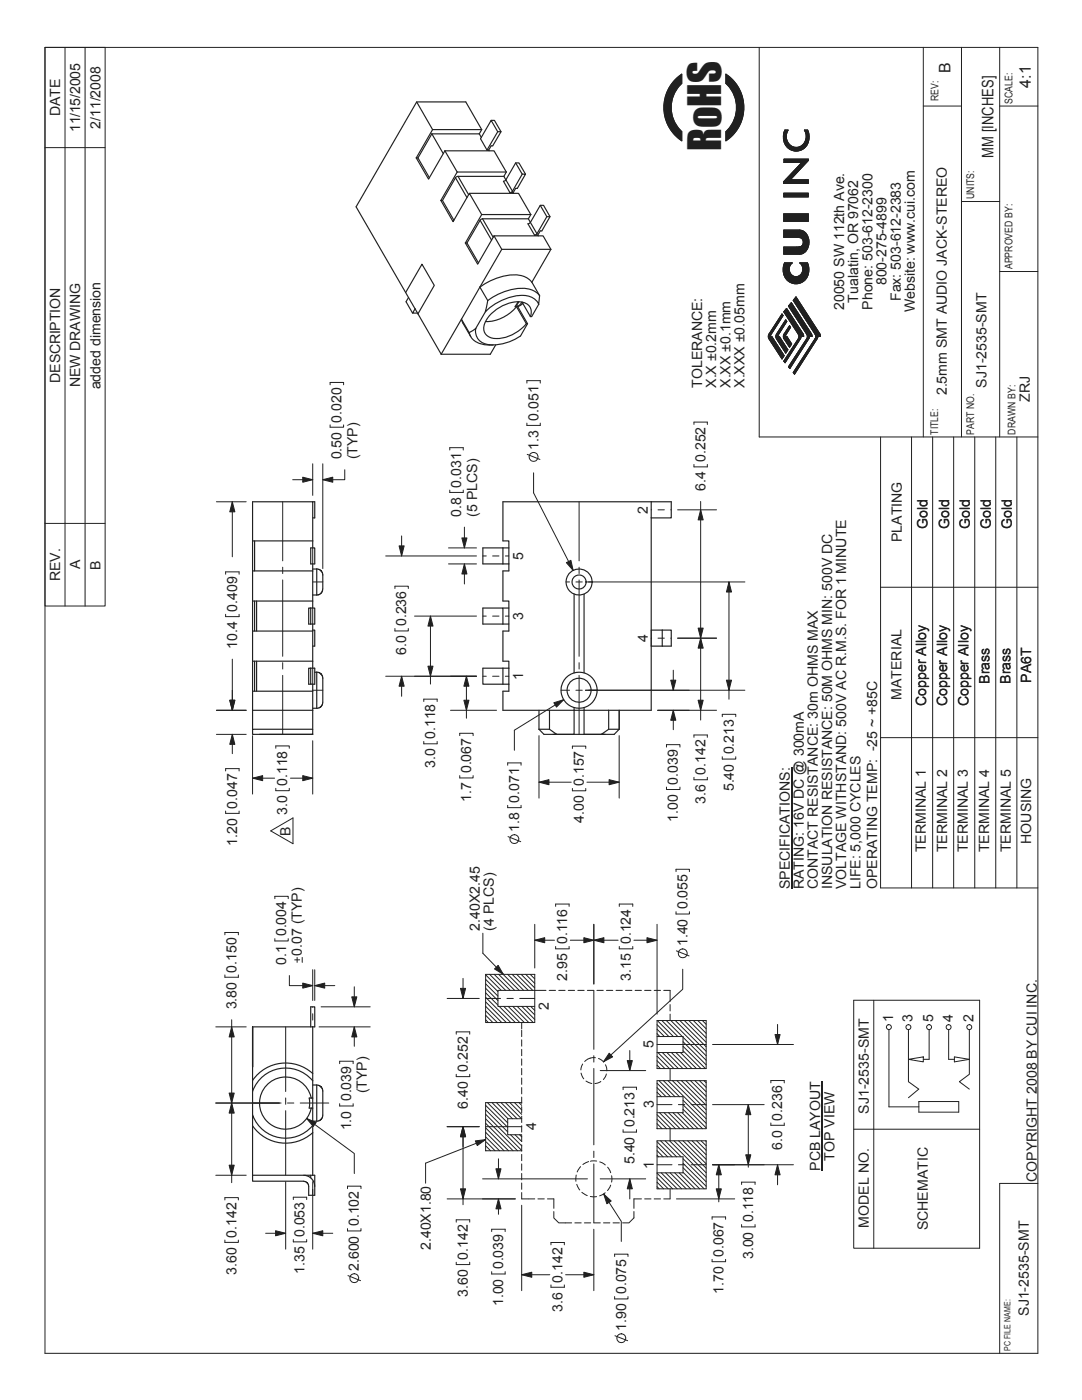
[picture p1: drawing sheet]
<svg xmlns="http://www.w3.org/2000/svg" width="216mm" height="279mm" viewBox="0 0 216 279" stroke-linecap="round" stroke-linejoin="round" font-family="sans-serif">
<!-- layer: Layer 1 -->
<g fill="none" stroke="#231f20" stroke-width=".2">
<path d="M9 9.5h198.1v260.6h-198.1zM134.6 16.1l1.4-1.3v1.9a6.5 6.5 0 0 0 0 9.6v1.8a8 8 0 0 1-1.4-12zM144.8 14.8a8 8 0 0 1 0 13.3v-1.8a6.5 6.5 0 0 0 0-9.6zM151.5 9.5v77.7h55.6M184.2 9.5v77.7M191.9 9.5v77.7M199.5 9.5v77.7M184.2 21.2h7.7M199.5 21.2h7.6M191.9 40.2h7.6M199.5 54.2h7.6M175.7 87.2v90h31.4"/>
<path d="M181.9 87.2v90M186.1 87.2v90M190.3 87.2v90M194.5 87.2v90M198.7 87.2v90M202.9 87.2v90M175.7 117.2h31.4M175.7 147.2h31.4M207.1 236.2h-7.6v33.9"/>
</g>
<path d="M134.8 15.8l1.2-1v1.9a6.5 6.5 0 0 0 0 9.6v1.8a8 8 0 0 1-1.2-12.3z" fill-rule="evenodd" fill="#231f20"/>
<path d="M134.8 15.8l1.2-1v1.9a6.5 6.5 0 0 0 0 9.6v1.8a8 8 0 0 1-1.2-12.3z" fill="none" stroke="#231f20" stroke-width=".2"/>
<path d="M144.8 14.8a8 8 0 0 1 0 13.3v-1.8a6.5 6.5 0 0 0 0-9.6z" fill-rule="evenodd" fill="#231f20"/>
<g fill="none" stroke="#231f20" stroke-width=".2">
<path d="M144.8 14.8a8 8 0 0 1 0 13.3v-1.8a6.5 6.5 0 0 0 0-9.6zM156.4 38.6h4.9v.7h-4.9zM156.4 31.8h4.9v.2l-3.6 3.9h3.6v.7h-4.9v-.3l3.6-3.9h-3.6zM156.6 26h.6a2.08 2.08 0 0 0 .2 2.8 2.08 2.08 0 0 0 2.8 0 2.34 2.34 0 0 0 .3-2.8h.7a2.87 2.87 0 0 1-2 4.1 2.75 2.75 0 0 1-2.6-4.1M156.4 42.7h4.9v1.5h-4.9zM156.5 52.5h1.6a1.44 1.44 0 0 0-.4 2.1 1.44 1.44 0 0 0 2.1 .1 1.59 1.59 0 0 0-.2-2.2h1.5a2.87 2.87 0 0 1-1.9 4.1 2.54 2.54 0 0 1-2.9-2.6zM158.8 59.3l4.8 7.4 .1 .4h-.5l-.1 .4-4.6 7.2-.2-.3 4.5-7.1-.2-.6-4.3-6.8zM159 47.3l.7 .1zM159.6 45.9a2.47 2.47 0 0 1 1.5 3.7 1.79 1.79 0 0 1-1.5 1.1M159.6 45.9h-3.2v1.4h2.6M159.7 47.4a.96 .96 0 0 1 .6 .9 .96 .96 0 0 1-.6 .9 .95 .95 0 0 0 .6-.9 .95 .95 0 0 0-.6-.9zM159.7 49.2l-3.3 .1v1.4h3.2"/>
<path d="M156 62.7l.3 .3-2.6 4.1h.3l2.5 3.9-.5 .6-2.7-4.3 .1-.6zM156.8 63.8l.2 .4-1.8 2.8v.1h.3l1.7 2.7-.4 .7-2-3.2 .1-.6zM157 61.6l3.2 5 .2 .5h-.6l-.1 .4-3 4.9-.3-.3 3-4.8-.1-.6-2.9-4.5zM157.5 65l.3 .3-1.1 1.7v.1h.3l1 1.5-.5 .7-1.2-2 .1-.5zM157.9 60.4l4 6.3 .1 .4h-.5l-.1 .4-3.8 6-.3-.3 3.8-5.9-.1-.6-3.7-5.6z"/>
</g>
<path d="M157.5 65l.3 .3-1.1 1.7v.1h.3l1 1.5-.5 .7-1.2-2 .1-.6z" fill-rule="evenodd" fill="#231f20"/>
<path d="M157.5 65l.3 .3-1.1 1.7v.1h.3l1 1.5-.5 .7-1.2-2 .1-.6z" fill="none" stroke="#231f20" stroke-width=".2"/>
<path d="M157 61.6l3.2 4.9 .2 .6h-.6l-.1 .5-3 4.8-.3-.3 3-4.8-.1-.5-2.9-4.6z" fill-rule="evenodd" fill="#231f20"/>
<path d="M157 61.6l3.2 4.9 .2 .6h-.6l-.1 .5-3 4.8-.3-.3 3-4.8-.1-.5-2.9-4.6z" fill="none" stroke="#231f20" stroke-width=".2"/>
<path d="M158.8 59.3l4.8 7.3 .1 .5h-.5l-.1 .5-4.6 7.1-.2-.3 4.5-7.1-.1-.6-4.4-6.8z" fill-rule="evenodd" fill="#231f20"/>
<path d="M158.8 59.3l4.8 7.3 .1 .5h-.5l-.1 .5-4.6 7.1-.2-.3 4.5-7.1-.1-.6-4.4-6.8z" fill="none" stroke="#231f20" stroke-width=".2"/>
<path d="M157.9 60.4l4 6.2 .1 .5h-.5l-.1 .5-3.8 5.9-.3-.3 3.8-5.9-.1-.6-3.7-5.6z" fill-rule="evenodd" fill="#231f20"/>
<path d="M157.9 60.4l4 6.2 .1 .5h-.5l-.1 .5-3.8 5.9-.3-.3 3.8-5.9-.1-.6-3.7-5.6z" fill="none" stroke="#231f20" stroke-width=".2"/>
<path d="M156 62.7l.3 .3-2.6 4.1h.3l2.5 3.9-.5 .6-2.7-4.3 .1-.5z" fill-rule="evenodd" fill="#231f20"/>
<path d="M156 62.7l.3 .3-2.6 4.1h.3l2.5 3.9-.5 .6-2.7-4.3 .1-.5z" fill="none" stroke="#231f20" stroke-width=".2"/>
<path d="M156.8 63.8l.2 .4-1.8 2.8v.1h.3l1.7 2.7-.4 .7-2-3.2 .1-.5z" fill-rule="evenodd" fill="#231f20"/>
<path d="M156.8 63.8l.2 .4-1.8 2.8v.1h.3l1.7 2.7-.4 .7-2-3.2 .1-.5z" fill="none" stroke="#231f20" stroke-width=".2"/>
<path d="M156.4 45.9h3.2a2.45 2.45 0 0 1 1.5 3.7 1.74 1.74 0 0 1-1.5 1.1h-3.2v-1.4l3.3-.1 .4-.2 .2-.6-.1-.6-.5-.4-3.3-.1z" fill-rule="evenodd" fill="#231f20"/>
<path d="M156.4 45.9h3.2a2.45 2.45 0 0 1 1.5 3.7 1.74 1.74 0 0 1-1.5 1.1h-3.2v-1.4l3.3-.1 .4-.2 .2-.6-.1-.6-.5-.4-3.3-.1z" fill="none" stroke="#231f20" stroke-width=".2"/>
<path d="M156.4 42.7h4.9v1.5h-4.9z" fill-rule="evenodd" fill="#231f20" stroke="#231f20" stroke-width=".2"/>
<path d="M156.5 52.5h1.6a1.49 1.49 0 0 0-.5 1.8 1.49 1.49 0 0 0 1.8 .8 1.58 1.58 0 0 0 .2-2.6h1.5a2.77 2.77 0 0 1-.2 3 2.77 2.77 0 0 1-2.9 1 2.96 2.96 0 0 1-1.5-4z" fill-rule="evenodd" fill="#231f20"/>
<path d="M156.5 52.5h1.6a1.49 1.49 0 0 0-.5 1.8 1.49 1.49 0 0 0 1.8 .8 1.58 1.58 0 0 0 .2-2.6h1.5a2.77 2.77 0 0 1-.2 3 2.77 2.77 0 0 1-2.9 1 2.96 2.96 0 0 1-1.5-4z" fill="none" stroke="#231f20" stroke-width=".2"/>
<path d="M156.4 38.6h4.9v.7h-4.9z" fill-rule="evenodd" fill="#231f20" stroke="#231f20" stroke-width=".2"/>
<path d="M156.4 31.8h4.9v.2l-3.6 3.9h3.6v.7h-4.9v-.3l3.6-3.9h-3.6z" fill-rule="evenodd" fill="#231f20"/>
<path d="M156.4 31.8h4.9v.2l-3.6 3.9h3.6v.7h-4.9v-.3l3.6-3.9h-3.6z" fill="none" stroke="#231f20" stroke-width=".2"/>
<path d="M156.6 26h.6a2.1 2.1 0 0 0 .2 2.7 2.1 2.1 0 0 0 2.7 .3 2.34 2.34 0 0 0 .4-3h.7a2.78 2.78 0 0 1-.3 3 2.78 2.78 0 0 1-2.9 1 2.96 2.96 0 0 1-1.4-4z" fill-rule="evenodd" fill="#231f20"/>
<g fill="none" stroke="#231f20" stroke-width=".2">
<path d="M156.6 26h.6a2.1 2.1 0 0 0 .2 2.7 2.1 2.1 0 0 0 2.7 .3 2.34 2.34 0 0 0 .4-3h.7a2.78 2.78 0 0 1-.3 3 2.78 2.78 0 0 1-2.9 1 2.96 2.96 0 0 1-1.4-4zM134.9 173.9v-.4h2.7v.4M89.2 199.3h6.4M92.4 195.3v4M96.9 194.5h9.8v9.6h-9.8zM96.9 199.3h3M96.9 199.9l4.1 4.2M96.9 199l5 5.1M96.9 198.1l2.5 2.5M96.9 197.2l2.5 2.5M96.9 196.3l2.5 2.5M96.9 195.5l2.5 2.4"/>
<path d="M96.9 194.5l3.1 3.2M97.7 194.5l3.2 3.2M98.6 194.5l3.2 3.2M99.5 194.5l3.2 3.2M100.4 194.5l3.2 3.2M101.2 199.3h1.2M101.3 194.5l3.2 3.2M102.2 194.5l3.2 3.2M103.1 194.5l3.2 3.2M103.7 199.3h3M104 194.5l2.7 2.7M104.9 194.5l1.8 1.8"/>
<path d="M105.8 194.5l.9 .9M106.7 184.5v8.7M106.7 187.6h3.9M108.9 197.7h-9.5v3.2h7.3M109.6 197.7h1.2M110.9 180.9v-.5h2.7v.5M110.9 188.9v.5h2.7v-.5M111.5 197.7h1.3M113.4 197.7h1.3M113.8 187.6h9.5M115.3 197.7h1.3M117.2 197.7h1.3v11.7"/>
<path d="M118.5 184.5v11.9M119.1 197.7h1.3M121 197.7h1.3M122.9 197.7h1.3M123.6 180.9v-.5h2.7v.5M123.6 188.9v.5h2.7v-.5M124.8 197.7h1.3M126.5 187.6h4.6M126.7 197.7h1.3M128.6 197.7h1.3M130.5 197.7h1.3M131.1 184.5v17.9"/>
<path d="M132.4 197.7h1.3v2.2M134.9 181.9v.5h2.7v-.5M135 189.8l2.5 1M136.2 193.4v4l-15.8 14.5M170.3 199.6h25.2v49.5h-25.2zM174.3 199.6v49.5M91 206.4v-.5h2.7v.5M91 214.4v.5h2.7v-.5M96.9 203.5l.5 .6M96.9 202.6l1.4 1.5M96.9 201.7l2.3 2.4M96.9 200.8l3.2 3.3"/>
<path d="M99.6 200.9l3.2 3.2M100.5 200.9l3.2 3.2M101.4 200.9l3.2 3.2M102.3 200.9l3.2 3.2M103.2 200.9l3.2 3.2M104.1 204.1v1.2M104.1 205.6v1.3M104.1 207.5v1.3M104.1 209.4v1.3M104.1 211.3v1.3M104.1 213.2v1.3M104.1 215.1v1.3"/>
<path d="M104.1 217v1.3M104.1 218.9v1.3M104.1 200.9l2.6 2.6M105 200.9l1.7 1.6M105.9 200.9l.8 .8M115.9 214.2l.6 1.1M116.3 212.3l-.4 1.2M116.9 215.8l1.2 .4M118.5 210.7v1.3M118.5 213.2v15.3M118.8 211.1h-.1a2.56 2.56 0 0 0-2 .7M119.4 211.2l1.1 .8"/>
<path d="M119.8 213.7h9M119.9 215.8l-1.2 .5M120.8 212.5l.3 .6v.6M121 214.3l-.6 1.1M124.3 217.5v-.5h2.7v.5M125.7 209.7v4M131.1 218l.9 .9M131.1 217.1l1.8 1.8M131.1 216.2l2.7 2.7M131.1 212.6l.7 .7M131.1 211.7l1.6 1.6M131.1 210.8l2.5 2.5"/>
<path d="M131.1 206.3l.6 .6M131.1 205.4l1.5 1.5M131.1 204.5l2.4 2.4M131.1 203.7h9.8v9.6h-9.8zM131.1 215.7h9.8v9.6h-9.8zM131.1 208.4h9.8M131.1 206.9h5.2v3.2h-5.2M131.1 218.9h5.2v3.2h-5.2M131.1 203.7l3.3 3.2M131.3 210.1l3.2 3.2M131.5 215.7l3.2 3.2M132.1 203.7l3.2 3.2"/>
<path d="M132.2 210.1l3.2 3.2M132.4 215.7l3.2 3.2M132.9 203.7l3.2 3.2M133.1 210.1l3.2 3.2M133.3 215.7l7.6 7.6M133.7 213.3v2.4M133.7 200.5v1.3M133.7 202.4v1.3M133.9 203.7l7 7M134 210.1l3.2 3.2M134.2 215.7l6.7 6.7M134.7 203.7l6.2 6.1"/>
<path d="M134.9 210.1l3.2 3.2M135.1 215.7l5.8 5.8M135.7 203.7l5.2 5.2M135.8 210.1l3.2 3.2M136 215.7l4.9 4.9M136.3 219.6l4.6 4.6M136.3 209.7l3.6 3.6M136.3 208.8l4.5 4.5M136.3 207.9l4.6 4.6M136.3 207l4.6 4.6M136.5 203.7l4.4 4.3M136.9 215.7l4 4"/>
<path d="M137.4 203.7l3.5 3.4M137.8 215.7l3.1 3.1M138.3 203.7l2.6 2.5M138.7 215.7l2.2 2.2M139.2 203.7l1.7 1.6M139.6 215.7l1.3 1.3M140.1 203.7l.8 .7M140.5 215.7l.4 .4M142.2 208.4h16.1M153.8 216.1v-.5h2.7v.5M155.2 204.4v4M177.4 205.5v15.4h5.9"/>
<path d="M181.3 205.5v10.4l2 1.5-2 1.7M181.3 211.4l2.9-.5v1zM183.3 219.8h8v2.2h-8zM185.4 205.5v5.9h-1.2M189.3 205.5v5.9h1.1M190.4 210.9l3 .5-3 .5zM193.4 205.5v8.9l-2 1.5 2 1.5M89.2 239.3h13.6M89.2 224.9h6.4M92.4 228.9v-4v15.5M96.3 235.3h20.9M96.9 229.6l.1 .1"/>
<path d="M96.9 228.7l1 1M96.9 226.9l2.8 2.8M96.9 226l3.7 3.7M96.9 225.1l4.6 4.6M96.9 224.2l5.5 5.5M96.9 223.3l6.4 6.4M96.9 222.4l7.2 7.2M96.9 221.5l4.4 4.4M96.9 220.6l4.4 4.4M96.9 224.9h7.2M97 227.9l1.8 1.8M97.3 220l4 4.1"/>
<path d="M98.2 220l3.2 3.3M99.1 220l3.2 3.3M99.5 231.3v4M99.5 239.3v3M100 220l3.2 3.3M100.9 220l3.2 3.3M101.7 220l2.4 2.4M101.9 226.5l2.2 2.2M102.7 220l1.4 1.5M102.8 226.5l1.3 1.3M103.5 220l.6 .6M103.7 226.5l.4 .4"/>
<path d="M104.1 238v1.3h1.3M104.1 223.3h-2.8v3.2h2.8M104.1 220.9v1.2M104.1 222.8v1.2M104.1 224.7v1.2M104.1 226.6v1.2M104.1 228.5v1.2M104.1 230.4v1.2M104.1 232.3v1.3M104.1 234.2v1.3M104.1 236.1v1.3M104.1 220h-7.2v9.7h7.2"/>
<path d="M105.4 239.3h1.3M107.3 239.3h1.3M109.2 239.3h1.3v1.9M115 234.5l-.1 1.3M115.1 236.4l.6 1.1M115.8 232.8l-.6 1.1M116.1 238l1.1 .6M117.5 231.8l-1.2 .6M117.8 238.8h1.2M118.5 229.7v1.3M118.5 232.3v11.8M119.1 231.7l-1.3 .1"/>
<path d="M119.7 231.9l1.1 .6M119.8 235.3h9M120.5 238.3l3.5 5.5v4M120.8 238l-1.1 .7M121.2 232.9l.7 1.1M121.9 236.5l-.7 1.1M122 234.7v1.2M124.3 225.4v.5h2.7v-.5M125.7 235.3v4M128 239.3h-1.5v1.9M128.6 239.3h1.3M130.5 239.3h1.3"/>
<path d="M131.1 236.8l.4 .5M131.1 235.9l1.3 1.4M131.1 235l2.2 2.3M131.1 234.1l3.1 3.2M131.1 230.5l.3 .4M131.1 229.6l1.2 1.3M131.1 228.7l2.1 2.2M131.1 227.9l3 3M131.1 224.3l1 1M131.1 223.4l1.9 1.9M131.1 222.5l2.8 2.8M131.1 225.1l.1 .2"/>
<path d="M131.1 220.5h3M131.1 232.5h3M131.1 227.7h9.8v9.6h-9.8zM131.1 230.9h5.2v3.2h-5.2M131.6 222.1l3.2 3.2M131.8 227.7l3.2 3.2M131.9 234.1l3.2 3.2M132.5 222.1l3.2 3.2M132.7 227.7l3.2 3.2M132.8 234.1l3.2 3.2M133.4 222.1l3.2 3.2M133.6 227.7l7.3 7.3"/>
<path d="M133.7 237.3v2h-1.3M133.7 234.1l3.2 3.2M133.7 225.3v2.4M134.3 222.1l3.2 3.2M134.5 227.7l6.4 6.4M134.6 234.1l3.2 3.2M135 239.3h11.6M135.2 222.1l3.2 3.2M135.4 220.5h1.2M135.4 232.5h1.2M135.4 227.7l5.5 5.5M135.5 234.1l3.2 3.2"/>
<path d="M136.1 222.1l3.2 3.2M136.3 234l3.3 3.3M136.3 233l4.2 4.3M136.3 232.2l4.6 4.5M136.3 231.2l4.6 4.7M136.3 227.7l4.6 4.6M136.3 221.4l3.9 3.9M136.3 220.5l4.6 4.6M137.2 227.7l3.7 3.7M137.9 220.5h3M137.9 232.5h3M138.1 227.7l2.8 2.8"/>
<path d="M139 227.7l1.9 1.9M139.9 227.7l1 1M140.8 227.7l.1 .1M142.2 220.5h10.3M142.2 232.5h16.1M143.4 232.5v7.4M148 236.4v-.5h2.7v.5M149.3 220.5v12.4M153.8 224.1v.5h2.7v-.5M155.2 232.5v4M170.3 225.4h25.2M91 243.9v-.5h2.7v.5"/>
<path d="M91 251.9v.5h2.7v-.5M98.1 245.8v-.5h2.7v.5M98.1 253.8v.5h2.7v-.5M104.1 240.5v17.1M104.1 254.4h5.6M109.9 248.4v-.4h2.7v.4M109.9 256.4v.5h2.7v-.5M110.5 241.8v1.3l1 1h2.6M112.9 254.4h5.6M114.7 244.1h1.3M116.6 244.1h1.3M118.5 245.3v12.3"/>
<path d="M118.5 244.1h1.3M120.4 244.1h1.3M122.3 244.1h1.3M122.6 258.8v.4h2.7v-.4M122.6 250.8v-.5h2.7v.5M126.5 241.8v1.3l-1 1h-1.3M142.1 243.3v-.4h2.7v.4M142.1 251.3v.5h2.7v-.5M148 244.4v.5h2.7v-.5M122.7 266.6l2.5 1"/>
<circle cx="136.2" cy="190.3" r=".89"/>
<circle cx="177.4" cy="205" r=".49"/>
<circle cx="181.3" cy="205" r=".49"/>
<circle cx="185.4" cy="205" r=".49"/>
<circle cx="189.3" cy="205" r=".49"/>
<circle cx="193.4" cy="205" r=".49"/>
<circle cx="124" cy="267.1" r=".88"/>
</g>
<g fill="none" stroke="#231f20" stroke-width=".23">
<path d="M83.1 31.5h.3M83.1 20.3h9.8l3.2 5.6M83.4 31.5l2.3 4M86.2 26.7l2.3 4M86.2 26.7l-2.8 4.8M86.2 26.7h9.4M86.3 25.9l-3.2 5.6M86.3 25.9l-3.2-5.6-12 21 9.8 17.1M86.3 25.9h9.8M88.8 30.1l-3.3 5.7-2.4-4.3M88.8 30.1h9.8l2.4 4.2M88.8 30.1l2.4 4.2"/>
<path d="M90.9 35.5l2.3 3.9M90.9 35.5l-2.6 4.5M91.2 34.3l-3.2 5.7M91.2 34.3h9.8M91.4 35.2h9.1M91.4 35.2l-.5 .3M91.4 35.2l2.1 3.7M93.7 38.6h9.8l2.4 4.2M95.6 26.7l.4 .7M96.1 25.9l-.5 .8M97.2 30h.3M97.2 30l-1.3-2.3 2.1-3.7 1.3 2.3h.7l-1.7 2.8h-.3l-.5 .9"/>
<path d="M97.5 30l.1 .1M98 24h.7l1.3 2.3M99.3 26.3l-2.1 3.7M100.5 35.2l.4 .7M100.9 35.9l-.4 .3 1.2 2.2M100.9 35.9l1.4 2.3M101 34.3l-.5 .9M101.7 38.4h.7M102.3 38.2l-.6 .2M102.4 38.4l.1 .2M102.9 32.5l1.3 2.3M104.2 34.8h.7l-1.7 2.8h-.3l-.5 .8"/>
<path d="M104.2 34.8l-1.9 3.4M104.9 34.8l-1.4-2.3h-.6l-2 3.4M80.9 58.4l.6 1M80.9 58.4l3.3-5.7 2.5 4.3-3.3 5.6M81.5 59.4l1.3 2.2M81.5 59.4l-.5 .8 1.3 2.3M88 40h.3M88 40l2.4 4.2 3.3-5.6 2.4 4.2M88.3 40l2.3 4M92.9 48.5h.3M93.2 48.5l2.3 4M95.8 57.3l-3.7 6.4"/>
<path d="M95.8 57.3l1.5 2.7M95.8 44l2.3 3.9M95.8 44l-2.6 4.5M96.1 42.8l-3.2 5.7M96.1 42.8h9.8M96.3 43.7h9.1M96.3 43.7l2.1 3.6M96.3 43.7l-.5 .3M97.3 60a11.8 11.8 0 0 1 7.7-2.4 3.8 3.8 0 0 1 2.7 1.4l-.2 1.7a3.3 3.3 0 0 0-3.6-1.8 11.3 11.3 0 0 0-7.1 3.4zM98.6 47.1l-3.3 5.6-2.4-4.2M98.6 47.1h9.8l1.5 2.7M98.6 47.1l1.5 2.7"/>
<path d="M100.1 49.8h9.8M100.1 49.8l-4.3 7.5M105.4 43.7l.4 .7M105.8 44.4l1.3 2.3M105.8 44.4l-.5 .3 1.4 2.2M105.9 42.8l-.5 .9M106.1 56.3l1.6 2.7M106.1 56.3a4.6 4.6 0 0 0-4.5-1.4 13 13 0 0 0-5.8 2.4M106.7 46.9h.6M107.1 46.7l-.4 .2M107.3 46.9l.1 .2M107.8 41l1.3 2.2"/>
<path d="M109.1 43.2h.6l-1.6 2.9h-.3l-.5 .8M109.1 43.2l-2 3.5M109.7 43.2l-1.2-2.2h-.7l-2 3.4M109.9 49.8l-3.8 6.5M82.8 61.6l.6 1M82.8 61.6l-.5 .9h1M83.4 62.6l4.6 8.1M92.1 63.7l.3 .8 1.5 2.7M92.1 63.7l-4.1 7M92.1 63.7l1.5 2.7M93.6 66.4a3.6 3.6 0 0 0 4 2.5h.8M94.9 65.6l-1.3 .8"/>
<path d="M96.8 62.3l-1.9 3.3M98.9 68.8l-1.1 1.9h-9.8M103.1 61.2l1.9 3.4M103.1 61.2a8.1 8.1 0 0 1-6.2 3M103.1 60.8h.1M103.1 60.8l.2 .4M103.3 61.2l.9-.9 1.6 2.9M103.3 61.2l2 3.4M103.4 60.2l-.7 1h.4M103.5 60.2l-.4 .6M104.3 60.6l-1 .6M105 64.6h.3"/>
<path d="M105.3 64.6l-1.4 2.5a9.4 9.4 0 0 1-7 1.5 2.61 2.61 0 0 1-2-3M105.8 63.2a2.08 2.08 0 0 0-2-3 7.8 7.8 0 0 0-7.1 4.5 2.11 2.11 0 0 0 2.3 2.9 8.1 8.1 0 0 0 6-3M107.5 60.7l-1.4 2.5h-.3M50.4 113.9h12M50.4 120h12M50.4 107.9h12M50.8 107.9v6M50.8 120v5.9M51.2 120v5.9M62 109.3h.8v3.2h-.8zM62.4 107.9v-7.8h-12v45.4M62.4 107.9v1.4"/>
<path d="M62.4 112.5v8.8M62.4 100.1h.4v3.3h-.4M62.4 118.7h.8M62.4 113.6h.8M63.2 113.5l.8 .3 .4 .6v3.2M63.2 113.6v5.1M64.4 117.6l-.3 .8-.4 .2-.5 .1M100.4 109.3v3.2M101.5 112.5v1.4h-1.1v6.1h1.1v5.9h-1.1v6.1h1.1v1.3M101.5 109.3h-5.1v3.2h5.1M114.6 118.6v15.7M116.5 118.6v15.7"/>
<path d="M129.9 103.4h4v-3.3h-33.5v7.9l1.1-.1v4.6M129.9 100.1v41.7h-15.3M50.4 137.9h12M50.4 125.9h12M50.4 132h12M50.8 132v5.9M51.2 132v5.9M62 133.4h-.4v3.1h.4M62 121.3h-.4v3.2h.4M62 133.3h.8v3.2h-.8zM62 121.3h.8v3.2h-.8M62 121.3v3.2"/>
<path d="M62.4 125.8h.4v3.1h-.4M62.4 124.5v8.8M62.4 136.5v9M62.8 134.2h.4M63.2 134.1l.8 .3 .3 .5 .1 .4v5.1l-.4 .7-.8 .3M63.2 134.2v7.2M100.4 121.3h1.1M100.4 136.5h1.1M100.4 124.5v-3.2h-4v3.2h5.1M100.4 133.4v3.1M101.5 133.3v4.6h-1.1v3.9h14.2M101.5 133.3h-5.1v3.2h4"/>
<path d="M129.9 128.9h2.2M129.9 125.8h2.2M132.1 125.8h1.8v3.1h-1.8M132.1 125.8v3.1M50.4 141.8h12M50.4 145.5h12v1.1h-12zM51.8 146.6h10.6M62.4 141.4h.8M107.5 145.5h2.1l1.5 1.1h-2.6zM107.5 141.8v3.7M109.6 141.8v3.7M110.3 146.6h10.5"/>
<path d="M114.6 141.8v4.8h-3.5M114.6 141.2v.6M116.5 141.2v5.4h3.5M121.5 145.5h2M121.5 141.8v3.7l-1.5 1.1h2.6l.9-1.1v-3.7M50.4 215.6a8 8 0 0 1 12-1.4v1.5M62 204.9v-4h.8v4h-12.4v17.6M62.1 219.1a5.2 5.2 0 0 0-8-3.3 5.2 5.2 0 0 0 0 8.7 5.2 5.2 0 0 0 8-3.4M62.4 215.7a7 7 0 0 0-12 2.1M62.4 219.1h-.7v2M62.4 219.1v2M62.4 204.9v9.3"/>
<path d="M62.4 215.7v3.4M62.4 216.5h.8M63.2 216.6l.8 .2 .3 .5 .1 .4v5.1l-.4 .7-.8 .3M63.2 216.5v7.3M50.4 224.7v9.8M50.4 234.5h12.4v4h-1.2v-2l-.3-.5-.4-.2-10.5-.1zM60.6 234.5l.9 .2 .7 .6 .5 .7 .1 .7M61.7 221.1h.7M62 234.5v.6M62.4 224.6a7 7 0 0 1-12-2.1v2.2a8 8 0 0 0 12 1.3M62.4 223.8h.8M62.4 221.1v13.4"/>
<circle cx="115.5" cy="116.2" r="1.4"/>
<circle cx="115.6" cy="116.1" r="2.6"/>
<circle cx="115.5" cy="137.8" r="2.4"/>
<circle cx="115.5" cy="137.7" r="3.6"/>
</g>
<path d="M120.5 238.3l1.5 1.4-.9 .5z" fill="#231f20"/>
<path d="M120.5 238.3l1.5 1.4-.9 .5z" fill="none" stroke="#231f20" stroke-width=".2"/>
<path d="M125.2 211.7h1l-.5 2z" fill="#231f20"/>
<path d="M125.2 211.7h1l-.5 2z" fill="none" stroke="#231f20" stroke-width=".2"/>
<path d="M106.7 187.6l2-.5v1.1z" fill="#231f20"/>
<path d="M106.7 187.6l2-.5v1.1z" fill="none" stroke="#231f20" stroke-width=".2"/>
<path d="M116.5 187.1l2 .5-2 .6z" fill="#231f20"/>
<path d="M116.5 187.1l2 .5-2 .6z" fill="none" stroke="#231f20" stroke-width=".2"/>
<path d="M129.1 187.1l2 .5-2 .6z" fill="#231f20"/>
<path d="M129.1 187.1l2 .5-2 .6z" fill="none" stroke="#231f20" stroke-width=".2"/>
<path d="M118.5 187.6l2-.5v1.1z" fill="#231f20"/>
<path d="M118.5 187.6l2-.5v1.1z" fill="none" stroke="#231f20" stroke-width=".2"/>
<path d="M104.1 254.4l2-.5v1z" fill="#231f20"/>
<path d="M104.1 254.4l2-.5v1z" fill="none" stroke="#231f20" stroke-width=".2"/>
<path d="M116.5 253.9l2 .5-2 .5z" fill="#231f20"/>
<path d="M116.5 253.9l2 .5-2 .5z" fill="none" stroke="#231f20" stroke-width=".2"/>
<path d="M99.5 239.3l.5 2h-1z" fill="#231f20"/>
<path d="M99.5 239.3l.5 2h-1z" fill="none" stroke="#231f20" stroke-width=".2"/>
<path d="M99 233.3h1l-.5 2z" fill="#231f20"/>
<path d="M99 233.3h1l-.5 2z" fill="none" stroke="#231f20" stroke-width=".2"/>
<path d="M92.4 224.9l.5 2h-1z" fill="#231f20"/>
<path d="M92.4 224.9l.5 2h-1z" fill="none" stroke="#231f20" stroke-width=".2"/>
<path d="M91.9 237.3h1l-.5 2z" fill="#231f20"/>
<path d="M91.9 237.3h1l-.5 2z" fill="none" stroke="#231f20" stroke-width=".2"/>
<path d="M91.9 197.3h1l-.5 2z" fill="#231f20"/>
<path d="M91.9 197.3h1l-.5 2z" fill="none" stroke="#231f20" stroke-width=".2"/>
<path d="M92.4 224.9l.5 2h-1z" fill="#231f20"/>
<path d="M92.4 224.9l.5 2h-1z" fill="none" stroke="#231f20" stroke-width=".2"/>
<path d="M143.4 232.5l.5 2h-1z" fill="#231f20"/>
<path d="M143.4 232.5l.5 2h-1z" fill="none" stroke="#231f20" stroke-width=".2"/>
<path d="M142.9 237.3h1l-.5 2z" fill="#231f20"/>
<path d="M142.9 237.3h1l-.5 2z" fill="none" stroke="#231f20" stroke-width=".2"/>
<path d="M149.3 220.5l.5 2h-1z" fill="#231f20"/>
<path d="M149.3 220.5l.5 2h-1z" fill="none" stroke="#231f20" stroke-width=".2"/>
<path d="M148.8 230.5h1l-.5 2z" fill="#231f20"/>
<path d="M148.8 230.5h1l-.5 2z" fill="none" stroke="#231f20" stroke-width=".2"/>
<path d="M154.6 206.5h1.1l-.5 1.9z" fill="#231f20"/>
<path d="M154.6 206.5h1.1l-.5 1.9z" fill="none" stroke="#231f20" stroke-width=".2"/>
<path d="M155.2 232.5l.5 2h-1.1z" fill="#231f20"/>
<path d="M155.2 232.5l.5 2h-1.1z" fill="none" stroke="#231f20" stroke-width=".2"/>
<path d="M125.7 235.3l.5 2h-1z" fill="#231f20"/>
<path d="M125.7 235.3l.5 2h-1z" fill="none" stroke="#231f20" stroke-width=".2"/>
<path d="M121.6 210.2l.6 .7-1.8 1z" fill="#231f20"/>
<g fill="none" stroke="#231f20" stroke-width=".2">
<path d="M54.8 179.3v-.4h2.7v.4M54.8 187.3v.5h2.7v-.5M57.7 194.7v2h4.7M58.8 191.6h1M59.3 191.1v1M60.3 191.1v1M62.4 193.5v6.2M62.8 193.5v6.2M62.8 196.7h4M57 204.9v12.9M57 219.1v1.3M62.4 200.9v.1"/>
<path d="M62.4 202.3v1.3M62.4 204.9h.1M121.6 210.2l.6 .7-1.8 1zM50.4 220.1h5.7M57 221.7v12.8M57 235.8v13.5M57.4 220.1h1.2M58.5 239.4v-.5h2.7v.5M59.9 220.1h5.7M62.4 235.8v13.5M53 246.1h4M58.5 247.4v.4h2.7v-.4"/>
<path d="M62.4 246.1h4"/>
</g>
<path d="M62.4 246.1l2-.5v1z" fill="#231f20"/>
<path d="M62.4 246.1l2-.5v1z" fill="none" stroke="#231f20" stroke-width=".2"/>
<path d="M55 245.6l2 .5-2 .5z" fill="#231f20"/>
<path d="M55 245.6l2 .5-2 .5z" fill="none" stroke="#231f20" stroke-width=".2"/>
<path d="M60.4 196.2l2 .5-2 .5z" fill="#231f20"/>
<path d="M60.4 196.2l2 .5-2 .5z" fill="none" stroke="#231f20" stroke-width=".2"/>
<path d="M62.8 196.7l2-.5v1z" fill="#231f20"/>
<g fill="none" stroke="#231f20" stroke-width=".2">
<path d="M138.5 84.7v-.5h2.6v.5M138.5 92.7v.5h2.6v-.5M56.4 100.1v11.8M56.4 113.2v1.3M56.4 115.7v15.3M62.4 109.3v3.2M62.4 116.1h2M77 111h18.1M78.8 117.5v-.5h2.7v.5M80.1 107v4M96.4 111h.6M98.3 111h1.3"/>
<path d="M100.8 111h.7M112.9 116.1h.7M114.9 116.1h1.3M115.5 100.1v11.8M115.5 113.2v1.3M115.5 115.7v15.3M117.5 116.1h.7M129.9 101.7h.1M131.3 101.7h1.3M133.8 101.7h.1M135.2 101.7h7.8M139.8 100.1v43.6"/>
<path d="M56.4 132.2v1.3M56.4 134.8v11.8M62.4 121.3v3.2M62.4 133.4v3.1M62.4 137.8h2M77 135h18.1M78.8 125.4v.5h2.7v-.5M80.1 135v4M82.7 123h12.4M84.6 140v-.5h2.6v.5M85.9 123v13.5M93.1 135v8.3"/>
<path d="M96.4 123h.6M96.4 135h.6M98.3 123h1.3M98.3 135h1.3M100.8 123h.7M100.8 135h.7M112 137.8h1.6M114.9 137.8h1.3M115.5 132.2v1.3M115.5 134.8v11.8M117.5 137.8h1.6M129.9 125.8v3.1"/>
<path d="M129.9 127.4h.1M131.3 127.4h1.3M133.8 127.4h.1M135.2 127.4h7.8M84.6 148v.4h2.6v-.4M89.9 141.8h9.2M91.7 154.8v.5h2.7v-.5M91.7 146.8v-.5h2.7v.5M107.5 156.1h6.5M107.5 146.8v12.5M114.2 157.4v.4h2.7v-.4M114.2 149.4v-.5h2.7v.5"/>
<path d="M117.1 156.1h6.4M123.5 141.8v3.7M123.5 146.8v12.5M131.2 141.8h11.8M138.5 147.2v-.5h2.6v.5M138.5 155.1v.5h2.6v-.5M62.8 196.7l2-.5v1z"/>
</g>
<path d="M139.8 127.4l.5 1.9h-1z" fill="#231f20"/>
<path d="M139.8 127.4l.5 1.9h-1z" fill="none" stroke="#231f20" stroke-width=".2"/>
<path d="M139.3 139.7h1l-.5 2.1z" fill="#231f20"/>
<path d="M139.3 139.7h1l-.5 2.1z" fill="none" stroke="#231f20" stroke-width=".2"/>
<path d="M85.9 123l.5 1.9h-1z" fill="#231f20"/>
<path d="M85.9 123l.5 1.9h-1z" fill="none" stroke="#231f20" stroke-width=".2"/>
<path d="M85.4 132.9h1l-.5 2.1z" fill="#231f20"/>
<path d="M85.4 132.9h1l-.5 2.1z" fill="none" stroke="#231f20" stroke-width=".2"/>
<path d="M92.6 139.7h1l-.5 2.1z" fill="#231f20"/>
<path d="M92.6 139.7h1l-.5 2.1z" fill="none" stroke="#231f20" stroke-width=".2"/>
<path d="M93.1 135l.5 1.9h-1z" fill="#231f20"/>
<path d="M93.1 135l.5 1.9h-1z" fill="none" stroke="#231f20" stroke-width=".2"/>
<path d="M139.8 101.7l.5 2.1h-1z" fill="#231f20"/>
<path d="M139.8 101.7l.5 2.1h-1z" fill="none" stroke="#231f20" stroke-width=".2"/>
<path d="M139.3 125.3h1l-.5 2.1z" fill="#231f20"/>
<path d="M139.3 125.3h1l-.5 2.1z" fill="none" stroke="#231f20" stroke-width=".2"/>
<path d="M107.5 156.1l2-.5v1z" fill="#231f20"/>
<path d="M107.5 156.1l2-.5v1z" fill="none" stroke="#231f20" stroke-width=".2"/>
<path d="M121.5 155.6l2 .5-2 .5z" fill="#231f20"/>
<path d="M121.5 155.6l2 .5-2 .5z" fill="none" stroke="#231f20" stroke-width=".2"/>
<path d="M80.1 135l.5 1.9h-1z" fill="#231f20"/>
<path d="M80.1 135l.5 1.9h-1z" fill="none" stroke="#231f20" stroke-width=".2"/>
<path d="M79.6 108.9h1l-.5 2.1z" fill="#231f20"/>
<path d="M9 9.5h12v111.4h-12zM13 9.5v111.4M17 9.5v111.4M9 29.5h12M9 104.5h12M79.6 108.9h1l-.5 2.1zM54 165.8l4.5-2.6v5.2zM96.4 186.2v4l4 4.3M96.9 227.4l-12 4.7v4" fill="none" stroke="#231f20" stroke-width=".2"/>
<path d="M158 153.2v24.3M164.1 215.8v17.9" fill="none" stroke="#231f20" stroke-width=".21"/>
<path d="M98.7 193.4l.7-.7 1 1.8z" fill="#231f20"/>
<path d="M98.7 193.4l.7-.7 1 1.8z" fill="none" stroke="#231f20" stroke-width=".2"/>
<path d="M94.8 227.7l2.1-.3-1.7 1.2z" fill="#231f20"/>
<g fill="none" stroke="#231f20" stroke-width=".2">
<path d="M44.9 186.6v-.5h2.7v.5M44.9 194.6v.4h2.7v-.4M70.7 196.9v4M43.1 204.9h6M46.2 203.5v32.5M63.7 204.9h10.2M64.1 200.9h9.8M67.8 212.3v-.5h2.7v.5M70.7 204.9v3.9M43.1 234.5h6M43.1 220.1h12.6M44.9 239.5v-.5h2.7v.5"/>
<path d="M61.2 223.2l9.5 7v4M67.8 220.3v.4h2.7v-.4M69.3 237.2v-.5h2.7v.5M94.8 227.7l2.1-.3-1.7 1.2zM44.9 247.5v.4h2.7v-.4M69.3 245.2v.5h2.7v-.5M69.4 254.6l2.5 1"/>
<circle cx="70.7" cy="255.1" r=".89"/>
</g>
<path d="M70.7 204.9l.5 2h-1z" fill="#231f20"/>
<path d="M70.7 204.9l.5 2h-1z" fill="none" stroke="#231f20" stroke-width=".2"/>
<path d="M61.2 223.2l1.9 .8-.6 .8z" fill="#231f20"/>
<path d="M61.2 223.2l1.9 .8-.6 .8z" fill="none" stroke="#231f20" stroke-width=".2"/>
<path d="M46.2 204.9l.5 2h-1z" fill="#231f20"/>
<path d="M46.2 204.9l.5 2h-1z" fill="none" stroke="#231f20" stroke-width=".2"/>
<path d="M45.7 218.1h1l-.5 2z" fill="#231f20"/>
<path d="M45.7 218.1h1l-.5 2z" fill="none" stroke="#231f20" stroke-width=".2"/>
<path d="M70.2 198.9h1l-.5 2z" fill="#231f20"/>
<path d="M70.2 198.9h1l-.5 2z" fill="none" stroke="#231f20" stroke-width=".2"/>
<path d="M45.7 232.5h1l-.5 2z" fill="#231f20"/>
<path d="M45.7 232.5h1l-.5 2z" fill="none" stroke="#231f20" stroke-width=".2"/>
<path d="M46.2 220.1l.5 2h-1z" fill="#231f20"/>
<g fill="none" stroke="#231f20" stroke-width=".2">
<path d="M65.9 76.8v-.5h2.7v.5M58.4 95.7h4M62.4 92.6v6.3M64.4 92.6v20.9M65.9 84.8v.5h2.7v-.5M68.8 93.7v2h-4.4M43.2 100.1h5.9M45 114.6v-.5h2.7v.5M46.4 100.1v11M45 122.6v.5h2.7v-.5M46.4 131.6v10.2M43.2 141.8h5.9"/>
<path d="M43.2 146.6h5.9M45 153.9v-.5h2.7v.5M46.4 146.6v3.8M50.4 146.8v11.7M50.4 155.3h4.4M55 157.3v.5h2.7v-.5M55 149.3v-.4h2.7v.4M58 155.3h4.4M62.4 147.8v10.7M45 161.9v.4h2.7v-.4M46.2 220.1l.5 2h-1z"/>
</g>
<path d="M60.4 95.2l2 .5-2 .5z" fill="#231f20"/>
<path d="M60.4 95.2l2 .5-2 .5z" fill="none" stroke="#231f20" stroke-width=".2"/>
<path d="M64.4 95.7l2-.5v1z" fill="#231f20"/>
<path d="M64.4 95.7l2-.5v1z" fill="none" stroke="#231f20" stroke-width=".2"/>
<path d="M45.8 139.7h1.1l-.5 2.1z" fill="#231f20"/>
<path d="M45.8 139.7h1.1l-.5 2.1z" fill="none" stroke="#231f20" stroke-width=".2"/>
<path d="M46.4 146.6l.5 1.9h-1.1z" fill="#231f20"/>
<path d="M46.4 146.6l.5 1.9h-1.1z" fill="none" stroke="#231f20" stroke-width=".2"/>
<path d="M46.4 100.1l.5 2.1h-1.1z" fill="#231f20"/>
<path d="M46.4 100.1l.5 2.1h-1.1z" fill="none" stroke="#231f20" stroke-width=".2"/>
<path d="M45.8 139.7h1.1l-.5 2.1z" fill="#231f20"/>
<path d="M45.8 139.7h1.1l-.5 2.1z" fill="none" stroke="#231f20" stroke-width=".2"/>
<path d="M50.4 155.3l2-.5v1z" fill="#231f20"/>
<path d="M50.4 155.3l2-.5v1z" fill="none" stroke="#231f20" stroke-width=".2"/>
<path d="M60.4 154.8l2 .5-2 .5z" fill="#231f20"/>
<g fill="none" stroke="#231f20" stroke-width=".2">
<path d="M105.1 76.5v-.5h2.7v.5M89.7 97.8v.5h2.7v-.5M89.7 89.8v-.5h2.7v.5M105.1 84.4v.5h2.7v-.5M105.2 90.7l2.5 1M106.5 94.4v4l7.9 15.4M89.5 109.3h5.6M89.5 112.5h5.6M92.7 105.2v4.1M92.7 112.5v4M116.8 116.1h31.8M145.5 116.1v23.5"/>
<path d="M112.5 139.6l-9.9 6.1v4M116.8 137.8h31.8M134.3 133.8v4M60.4 154.8l2 .5-2 .5zM101.3 152.7v-.4h2.7v.4M131.2 141.8h6.3M133 157.1v.5h2.7v-.5M133 149.1v-.5h2.7v.5M134.3 141.8v3.8M144.1 151v.5h2.7v-.5M144.1 143v-.4h2.7v.4M101.3 160.7v.5h2.7v-.5"/>
<path d="M101.4 167l2.5 1"/>
<circle cx="106.5" cy="91.2" r=".89"/>
<circle cx="102.6" cy="167.5" r=".88"/>
</g>
<path d="M144.9 135.7h1.1l-.5 2.1z" fill="#231f20"/>
<path d="M144.9 135.7h1.1l-.5 2.1z" fill="none" stroke="#231f20" stroke-width=".2"/>
<path d="M145.5 116.1l.5 2.1h-1.1z" fill="#231f20"/>
<path d="M145.5 116.1l.5 2.1h-1.1z" fill="none" stroke="#231f20" stroke-width=".2"/>
<path d="M92.2 107.4h1l-.5 1.9z" fill="#231f20"/>
<path d="M92.2 107.4h1l-.5 1.9z" fill="none" stroke="#231f20" stroke-width=".2"/>
<path d="M110.5 140.3l2-.7-1.5 1.5z" fill="#231f20"/>
<path d="M110.5 140.3l2-.7-1.5 1.5z" fill="none" stroke="#231f20" stroke-width=".2"/>
<path d="M113 112.3l.9-.5 .5 2z" fill="#231f20"/>
<path d="M113 112.3l.9-.5 .5 2z" fill="none" stroke="#231f20" stroke-width=".2"/>
<path d="M92.7 112.5l.5 2.1h-1z" fill="#231f20"/>
<path d="M92.7 112.5l.5 2.1h-1z" fill="none" stroke="#231f20" stroke-width=".2"/>
<path d="M134.3 141.8l.6 1.9h-1.1z" fill="#231f20"/>
<path d="M134.3 141.8l.6 1.9h-1.1z" fill="none" stroke="#231f20" stroke-width=".2"/>
<path d="M133.8 135.7h1.1l-.6 2.1z" fill="#231f20"/>
<path d="M133.8 135.7h1.1l-.6 2.1z" fill="none" stroke="#231f20" stroke-width=".2"/>
<text font-size="8.5" fill="#231f20" x="143.9" y="30.2" transform="rotate(-90 143.9 30.2)">RoHS</text>
<g font-size="3.2" fill="#231f20">
<text x="189.6" y="14.5" transform="rotate(-90 189.6 14.5)">B</text>
<text x="205.7" y="17.5" transform="rotate(-90 205.7 17.5)">4:1</text>
<text x="198.2" y="31.5" transform="rotate(-90 198.2 31.5)">MM [INCHES]</text>
</g>
<g font-size="2.8" fill="#231f20">
<text x="12" y="23.2" transform="rotate(-90 12 23.2)">DATE</text>
<text x="16" y="26.3" transform="rotate(-90 16 26.3)">11/15/2005</text>
<text x="20" y="25.7" transform="rotate(-90 20 25.7)">2/11/2008</text>
<text x="176.9" y="56.9" transform="rotate(-90 176.9 56.9)">800-275-4899</text>
<text x="168.4" y="61.9" transform="rotate(-90 168.4 61.9)">20050 SW 112th Ave.</text>
<text x="171.3" y="60.4" transform="rotate(-90 171.3 60.4)">Tualatin, OR 97062</text>
<text x="174.1" y="61.8" transform="rotate(-90 174.1 61.8)">Phone: 503-612-2300</text>
<text x="179.7" y="60.1" transform="rotate(-90 179.7 60.1)">Fax: 503-612-2383</text>
<text x="182.5" y="62.4" transform="rotate(-90 182.5 62.4)">Website: www.cui.com</text>
<text x="12" y="76.4" transform="rotate(-90 12 76.4)">DESCRIPTION</text>
<text x="16" y="77.3" transform="rotate(-90 16 77.3)">NEW DRAWING</text>
<text x="20" y="77.7" transform="rotate(-90 20 77.7)">added dimension</text>
<text x="140.1" y="77.4" transform="rotate(-90 140.1 77.4)">TOLERANCE:</text>
<text x="142.9" y="77.4" transform="rotate(-90 142.9 77.4)">X.X ±0.2mm</text>
<text x="145.7" y="77.4" transform="rotate(-90 145.7 77.4)">X.XX ±0.1mm</text>
<text x="148.5" y="77.4" transform="rotate(-90 148.5 77.4)">X.XXX ±0.05mm</text>
<text x="196.8" y="77.4" transform="rotate(-90 196.8 77.4)">SJ1-2535-SMT</text>
<text x="107.4" y="84" transform="rotate(-90 107.4 84)">0.051</text>
<text x="188.9" y="78.9" transform="rotate(-90 188.9 78.9)">2.5mm SMT AUDIO JACK-STEREO</text>
<text x="205.5" y="80.2" transform="rotate(-90 205.5 80.2)">ZRJ</text>
<text x="68.2" y="84.3" transform="rotate(-90 68.2 84.3)">0.020</text>
<text x="107.4" y="89.8" transform="rotate(-90 107.4 89.8)">1.3</text>
<text x="68.2" y="91.7" transform="rotate(-90 68.2 91.7)">0.50</text>
<text x="71.3" y="91.7" transform="rotate(-90 71.3 91.7)">(TYP)</text>
<text x="140.8" y="92.2" transform="rotate(-90 140.8 92.2)">0.252</text>
<text x="92" y="97.3" transform="rotate(-90 92 97.3)">0.031</text>
<text x="140.8" y="98" transform="rotate(-90 140.8 98)">6.4</text>
<text x="92" y="103.1" transform="rotate(-90 92 103.1)">0.8</text>
<text x="95.2" y="103.1" transform="rotate(-90 95.2 103.1)">(5 PLCS)</text>
<text x="129.3" y="102.5" transform="rotate(-90 129.3 102.5)">2</text>
<text x="185.1" y="105.5" transform="rotate(-90 185.1 105.5)">Gold</text>
<text x="189.4" y="105.5" transform="rotate(-90 189.4 105.5)">Gold</text>
<text x="193.5" y="105.5" transform="rotate(-90 193.5 105.5)">Gold</text>
<text x="197.7" y="105.5" transform="rotate(-90 197.7 105.5)">Gold</text>
<text x="201.9" y="105.5" transform="rotate(-90 201.9 105.5)">Gold</text>
<text x="16" y="113.6" transform="rotate(-90 16 113.6)">A</text>
<text x="20" y="113.7" transform="rotate(-90 20 113.7)">B</text>
<text x="104.4" y="111.7" transform="rotate(-90 104.4 111.7)">5</text>
<text x="179.9" y="108.2" transform="rotate(-90 179.9 108.2)">PLATING</text>
<text x="12" y="115.9" transform="rotate(-90 12 115.9)">REV.</text>
<text x="47.3" y="122.1" transform="rotate(-90 47.3 122.1)">0.409</text>
<text x="81.1" y="125" transform="rotate(-90 81.1 125)">0.236</text>
<text x="104.4" y="123.7" transform="rotate(-90 104.4 123.7)">3</text>
<text x="47.3" y="129.5" transform="rotate(-90 47.3 129.5)">10.4</text>
<text x="81.1" y="130.7" transform="rotate(-90 81.1 130.7)">6.0</text>
<text x="129.3" y="128.1" transform="rotate(-90 129.3 128.1)">4</text>
<text x="104.4" y="135.7" transform="rotate(-90 104.4 135.7)">1</text>
<text x="197.5" y="136.5" transform="rotate(-90 197.5 136.5)">Brass</text>
<text x="201.7" y="136.5" transform="rotate(-90 201.7 136.5)">Brass</text>
<text x="205.7" y="136.2" transform="rotate(-90 205.7 136.2)">PA6T</text>
<text x="179.9" y="139.7" transform="rotate(-90 179.9 139.7)">MATERIAL</text>
<text x="184.8" y="140.9" transform="rotate(-90 184.8 140.9)">Copper Alloy</text>
<text x="189" y="140.9" transform="rotate(-90 189 140.9)">Copper Alloy</text>
<text x="193.3" y="140.9" transform="rotate(-90 193.3 140.9)">Copper Alloy</text>
<text x="86.8" y="147.5" transform="rotate(-90 86.8 147.5)">0.118</text>
<text x="86.8" y="153.3" transform="rotate(-90 86.8 153.3)">3.0</text>
<text x="94" y="154.3" transform="rotate(-90 94 154.3)">0.067</text>
<text x="140.8" y="154.7" transform="rotate(-90 140.8 154.7)">0.142</text>
<text x="146.4" y="150.6" transform="rotate(-90 146.4 150.6)">0.213</text>
<text x="47.3" y="161.4" transform="rotate(-90 47.3 161.4)">0.047</text>
<text x="57.3" y="156.9" transform="rotate(-90 57.3 156.9)">0.118</text>
<text x="94" y="160.1" transform="rotate(-90 94 160.1)">1.7</text>
<text x="103.6" y="160.3" transform="rotate(-90 103.6 160.3)">0.071</text>
<text x="116.5" y="156.9" transform="rotate(-90 116.5 156.9)">0.157</text>
<text x="135.3" y="156.6" transform="rotate(-90 135.3 156.6)">0.039</text>
<text x="140.8" y="160.4" transform="rotate(-90 140.8 160.4)">3.6</text>
<text x="146.4" y="157.9" transform="rotate(-90 146.4 157.9)">5.40</text>
<text x="57.3" y="162.7" transform="rotate(-90 57.3 162.7)">3.0</text>
<text x="58" y="166.8" transform="rotate(-90 58 166.8)">B</text>
<text x="103.6" y="166.1" transform="rotate(-90 103.6 166.1)">1.8</text>
<text x="116.5" y="164.2" transform="rotate(-90 116.5 164.2)">4.00</text>
<text x="135.3" y="164" transform="rotate(-90 135.3 164)">1.00</text>
<text x="47.3" y="168.8" transform="rotate(-90 47.3 168.8)">1.20</text>
<text x="184.7" y="170.1" transform="rotate(-90 184.7 170.1)">TERMINAL 1</text>
<text x="189" y="170.1" transform="rotate(-90 189 170.1)">TERMINAL 2</text>
<text x="193.1" y="170.1" transform="rotate(-90 193.1 170.1)">TERMINAL 3</text>
<text x="197.4" y="170.1" transform="rotate(-90 197.4 170.1)">TERMINAL 4</text>
<text x="201.7" y="170.1" transform="rotate(-90 201.7 170.1)">TERMINAL 5</text>
<text x="205.8" y="168.4" transform="rotate(-90 205.8 168.4)">HOUSING</text>
<text x="157.6" y="177.5" transform="rotate(-90 157.6 177.5)">SPECIFICATIONS:</text>
<text x="160.4" y="177.5" transform="rotate(-90 160.4 177.5)">RATING: 16V DC @ 300mA</text>
<text x="163.2" y="177.5" transform="rotate(-90 163.2 177.5)">CONTACT RESISTANCE: 30m OHMS MAX</text>
<text x="166" y="177.5" transform="rotate(-90 166 177.5)">INSULATION RESISTANCE: 50M OHMS MIN: 500V DC</text>
<text x="168.9" y="177.5" transform="rotate(-90 168.9 177.5)">VOLTAGE WITHSTAND: 500V AC R.M.S. FOR 1 MINUTE</text>
<text x="171.7" y="177.5" transform="rotate(-90 171.7 177.5)">LIFE: 5,000 CYCLES</text>
<text x="175.1" y="177.5" transform="rotate(-90 175.1 177.5)">OPERATING TEMP: -25 ~ +85C</text>
<text x="95.7" y="185.7" transform="rotate(-90 95.7 185.7)">2.40X2.45</text>
<text x="98.5" y="185.7" transform="rotate(-90 98.5 185.7)">(4 PLCS)</text>
<text x="137.2" y="181.5" transform="rotate(-90 137.2 181.5)">0.055</text>
<text x="57.1" y="186.9" transform="rotate(-90 57.1 186.9)">0.004</text>
<text x="60.2" y="190.8" transform="rotate(-90 60.2 190.8)">0.07 (TYP)</text>
<text x="113.2" y="188.4" transform="rotate(-90 113.2 188.4)">0.116</text>
<text x="125.9" y="188.4" transform="rotate(-90 125.9 188.4)">0.124</text>
<text x="137.2" y="188.8" transform="rotate(-90 137.2 188.8)">1.40</text>
<text x="47.2" y="194.1" transform="rotate(-90 47.2 194.1)">0.150</text>
<text x="57.1" y="192.6" transform="rotate(-90 57.1 192.6)">0.1</text>
<text x="113.2" y="195.8" transform="rotate(-90 113.2 195.8)">2.95</text>
<text x="125.9" y="195.8" transform="rotate(-90 125.9 195.8)">3.15</text>
<text x="47.2" y="201.5" transform="rotate(-90 47.2 201.5)">3.80</text>
<text x="109.5" y="201.6" transform="rotate(-90 109.5 201.6)">2</text>
<text x="194.2" y="203.9" transform="rotate(-90 194.2 203.9)">2</text>
<text x="130.4" y="209.2" transform="rotate(-90 130.4 209.2)">5</text>
<text x="178.2" y="204" transform="rotate(-90 178.2 204)">1</text>
<text x="182.1" y="204" transform="rotate(-90 182.1 204)">3</text>
<text x="186.2" y="204" transform="rotate(-90 186.2 204)">5</text>
<text x="190.1" y="204" transform="rotate(-90 190.1 204)">4</text>
<text x="93.3" y="213.9" transform="rotate(-90 93.3 213.9)">0.252</text>
<text x="70.1" y="219.8" transform="rotate(-90 70.1 219.8)">0.039</text>
<text x="73.2" y="218.2" transform="rotate(-90 73.2 218.2)">(TYP)</text>
<text x="93.3" y="221.3" transform="rotate(-90 93.3 221.3)">6.40</text>
<text x="130.4" y="221.2" transform="rotate(-90 130.4 221.2)">3</text>
<text x="70.1" y="225.6" transform="rotate(-90 70.1 225.6)">1.0</text>
<text x="107" y="225.6" transform="rotate(-90 107 225.6)">4</text>
<text x="126.6" y="225" transform="rotate(-90 126.6 225)">0.213</text>
<text x="156.1" y="223.6" transform="rotate(-90 156.1 223.6)">0.236</text>
<text x="173.4" y="222.3" transform="rotate(-90 173.4 222.3)">SJ1-2535-SMT</text>
<text x="126.6" y="232.3" transform="rotate(-90 126.6 232.3)">5.40</text>
<text x="130.5" y="233.2" transform="rotate(-90 130.5 233.2)">1</text>
<text x="156.1" y="229.4" transform="rotate(-90 156.1 229.4)">6.0</text>
<text x="163.7" y="233.7" transform="rotate(-90 163.7 233.7)">PCB LAYOUT</text>
<text x="166.5" y="231.6" transform="rotate(-90 166.5 231.6)">TOP VIEW</text>
<text x="206.9" y="235.9" transform="rotate(-90 206.9 235.9)">COPYRIGHT 2008 BY CUI INC.</text>
<text x="71.6" y="244.7" transform="rotate(-90 71.6 244.7)">0.102</text>
<text x="150.3" y="243.9" transform="rotate(-90 150.3 243.9)">0.118</text>
<text x="173.4" y="245" transform="rotate(-90 173.4 245)">MODEL NO.</text>
<text x="185.1" y="245.6" transform="rotate(-90 185.1 245.6)">SCHEMATIC</text>
<text x="47.2" y="247" transform="rotate(-90 47.2 247)">0.142</text>
<text x="60.8" y="246.9" transform="rotate(-90 60.8 246.9)">0.053</text>
<text x="86" y="249.5" transform="rotate(-90 86 249.5)">2.40X1.80</text>
<text x="93.3" y="251.4" transform="rotate(-90 93.3 251.4)">0.142</text>
<text x="144.4" y="250.9" transform="rotate(-90 144.4 250.9)">0.067</text>
<text x="150.3" y="251.3" transform="rotate(-90 150.3 251.3)">3.00</text>
<text x="47.2" y="254.4" transform="rotate(-90 47.2 254.4)">3.60</text>
<text x="60.8" y="254.3" transform="rotate(-90 60.8 254.3)">1.35</text>
<text x="71.6" y="253.7" transform="rotate(-90 71.6 253.7)">2.600</text>
<text x="100.4" y="253.3" transform="rotate(-90 100.4 253.3)">0.039</text>
<text x="112.2" y="256" transform="rotate(-90 112.2 256)">0.142</text>
<text x="93.3" y="258.8" transform="rotate(-90 93.3 258.8)">3.60</text>
<text x="100.4" y="260.7" transform="rotate(-90 100.4 260.7)">1.00</text>
<text x="112.2" y="261.8" transform="rotate(-90 112.2 261.8)">3.6</text>
<text x="124.9" y="258.3" transform="rotate(-90 124.9 258.3)">0.075</text>
<text x="144.4" y="258.2" transform="rotate(-90 144.4 258.2)">1.70</text>
<text x="205.3" y="262.6" transform="rotate(-90 205.3 262.6)">SJ1-2535-SMT</text>
<text x="124.9" y="265.6" transform="rotate(-90 124.9 265.6)">1.90</text>
</g>
<g font-size="2.1" fill="#231f20">
<text x="187.2" y="20.2" transform="rotate(-90 187.2 20.2)">REV:</text>
<text x="202" y="20.7" transform="rotate(-90 202 20.7)">SCALE:</text>
<text x="194.4" y="39.8" transform="rotate(-90 194.4 39.8)">UNITS:</text>
<text x="202" y="53.7" transform="rotate(-90 202 53.7)">APPROVED BY:</text>
<text x="187.2" y="86.7" transform="rotate(-90 187.2 86.7)">TITLE:</text>
<text x="194.4" y="86.7" transform="rotate(-90 194.4 86.7)">PART NO.</text>
<text x="202.6" y="86.7" transform="rotate(-90 202.6 86.7)">DRAWN BY:</text>
</g>
<text font-size="1.7" fill="#231f20" x="201.6" y="269.6" transform="rotate(-90 201.6 269.6)">PC FILE NAME:</text>
</svg>
